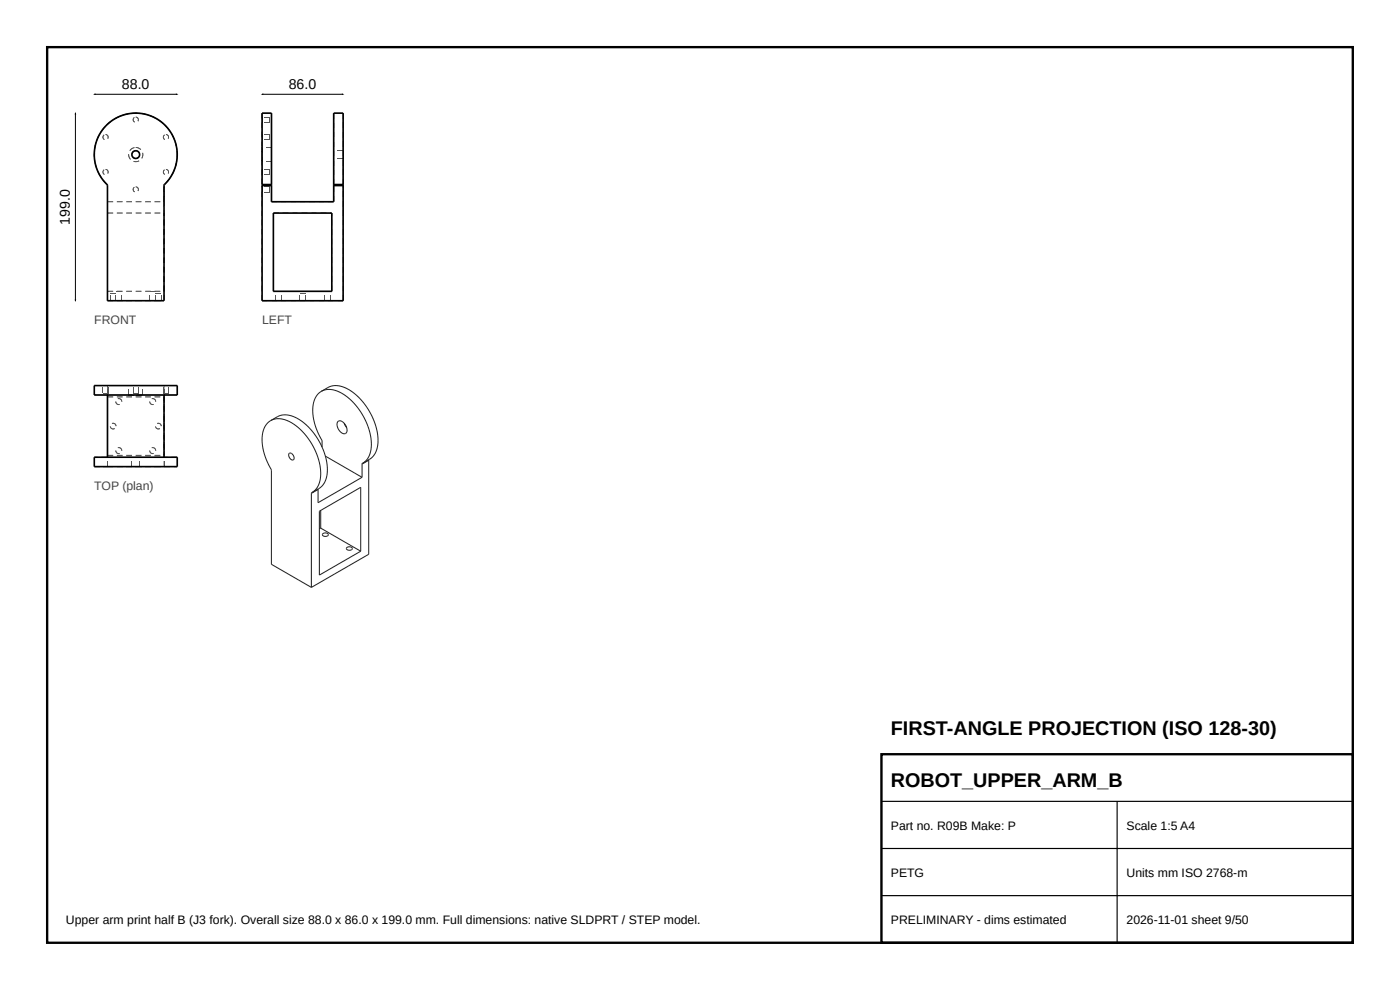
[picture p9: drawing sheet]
<svg xmlns="http://www.w3.org/2000/svg" width="297mm" height="210mm" viewBox="0 0 297 210" stroke-linecap="round" stroke-linejoin="round" font-family="sans-serif">
<path d="M10 10h277v190h-277zM187 160h100v40h-100z" fill="none" stroke="#000" stroke-width=".5"/>
<path d="M187 170h100M187 180h100M237 170v30M187 190h100" fill="none" stroke="#000" stroke-width=".25"/>
<g fill="#555">
<path d="M34.8 39.1l.2 .1-.2 .1 .1 .1h-.2z"/>
<path d="M22.6 39.2l.2-.1 .1 .3h-.2l.1-.1z"/>
<path d="M24.6 63.7h1.2v.2h-1.2z"/>
<path d="M23.4 63.7h1.2v.2h-1.2z"/>
<path d="M31.8 63.7h1.2v.2h-1.2z"/>
<path d="M33 63.7h1.2v.2h-1.2z"/>
<path d="M24.6 61.7h1.2v.2h-1.2z"/>
<path d="M31.8 61.7h1.2v.2h-1.2z"/>
<path d="M25.7 62.6h.2v1.2h-.2z"/>
<path d="M23.4 62.1h1.2v.2h-1.2z"/>
<path d="M24.5 62.6h.2v1.2h-.2z"/>
<path d="M32.9 62.6h.2v1.2h-.2z"/>
<path d="M33 62.1h1.2v.2h-1.2z"/>
<path d="M34.1 62.6h.2v1.2h-.2z"/>
<path d="M24.5 62.6h.1v1.2h-.1z"/>
<path d="M23.3 62.6h.2v1.2h-.2z"/>
<path d="M31.7 62.6h.1v1.2h-.1z"/>
<path d="M34.7 41.6h.2v1.2h-.2zM34.7 39.6h.2v1.2h-.2z"/>
<path d="M34.7 41.6h.2v1.2h-.2zM34.7 39.6h.2v1.2h-.2z"/>
<path d="M34.7 62.6h.2v1.2h-.2zM34.7 60.6h.2v1.2h-.2zM34.7 58.6h.2v1.2h-.2zM34.7 56.6h.2v1.2h-.2zM34.7 54.6h.2v1.2h-.2zM34.7 52.6h.2v1.2h-.2zM34.7 50.6h.2v1.2h-.2zM34.7 48.6h.2v1.2h-.2zM34.7 46.6h.2v1.2h-.2zM34.7 44.6h.2v1.2h-.2zM34.7 42.6h.2v1.2h-.2zM34.7 40.6h.2v1.2h-.2zM34.7 39.4h.2v.4h-.2z"/>
<path d="M34.7 60.6h.2v1.2h-.2zM34.7 58.6h.2v1.2h-.2zM34.7 56.6h.2v1.2h-.2zM34.7 54.6h.2v1.2h-.2zM34.7 52.6h.2v1.2h-.2zM34.7 50.6h.2v1.2h-.2zM34.7 48.6h.2v1.2h-.2zM34.7 46.6h.2v1.2h-.2zM34.7 45.2h.2v.6h-.2z"/>
<path d="M34.7 60.6h.2v1.2h-.2zM34.7 58.6h.2v1.2h-.2zM34.7 56.6h.2v1.2h-.2zM34.7 54.6h.2v1.2h-.2zM34.7 52.6h.2v1.2h-.2zM34.7 50.6h.2v1.2h-.2zM34.7 48.6h.2v1.2h-.2zM34.7 46.6h.2v1.2h-.2zM34.7 45.2h.2v.6h-.2z"/>
<path d="M21.8 38.3l.2-.1 .3 .6 .5 .3-.2 .1zM20.8 36.6l.1-.1 .2 .6 .4 .5-.1 .1zM20.1 34.7h.2v.4l.3 .7-.1 .1zM19.9 32.7h.2l-.1 .8 .2 .4h-.2zM20.2 30.7h.1l-.2 .7v.5h-.1zM20.9 28.8l.1 .1-.3 .5-.1 .6-.2-.1zM22 27.1l.1 .1-.4 .4-.3 .6-.1-.1zM22.5 26.5l.9-.8 .1 .2-.3 .1-.6 .6zM24.1 25.3l1.1-.6v.2l-.7 .2-.3 .3zM25.9 24.4l1.2-.3v.2h-.7l-.4 .3zM27.9 24l1.2-.1v.2l-.6-.1-.6 .1zM29.9 24l1.2 .2-.1 .2-.4-.2h-.7zM31.9 24.5l1.1 .4-.1 .2-.7-.4-.4-.1zM33.7 25.4l.9 .7-.1 .1-.5-.5-.4-.2zM35.2 26.6l.8 1-.2 .1-.3-.6-.4-.3zM36.3 28.3l.1-.1 .6 1.1-.2 .1-.1-.5zM37.1 30.1h.2l.3 1.2h-.2v-.4zM37.5 32.1h.2v1.2h-.2l.1-.8zM37.4 34l.2 .1-.3 1.2-.1-.1 .2-.6zM36.9 36h.2l-.5 1.1-.2-.1 .3-.4zM36 37.7l.1 .1-.7 1-.1-.2 .3-.2z"/>
<path d="M22.7 41.6h.2v1.2h-.2zM22.7 39.6h.2v1.2h-.2z"/>
<path d="M22.7 41.6h.2v1.2h-.2zM22.7 39.6h.2v1.2h-.2z"/>
<path d="M22.7 62.6h.2v1.2h-.2zM22.7 60.6h.2v1.2h-.2zM22.7 58.6h.2v1.2h-.2zM22.7 56.6h.2v1.2h-.2zM22.7 54.6h.2v1.2h-.2zM22.7 52.6h.2v1.2h-.2zM22.7 50.6h.2v1.2h-.2zM22.7 48.6h.2v1.2h-.2zM22.7 46.6h.2v1.2h-.2zM22.7 44.6h.2v1.2h-.2zM22.7 42.6h.2v1.2h-.2zM22.7 40.6h.2v1.2h-.2zM22.7 39.4h.2v.4h-.2z"/>
<path d="M22.7 60.6h.2v1.2h-.2zM22.7 58.6h.2v1.2h-.2zM22.7 56.6h.2v1.2h-.2zM22.7 54.6h.2v1.2h-.2zM22.7 52.6h.2v1.2h-.2zM22.7 50.6h.2v1.2h-.2zM22.7 48.6h.2v1.2h-.2zM22.7 46.6h.2v1.2h-.2zM22.7 45.2h.2v.6h-.2z"/>
<path d="M22.7 60.6h.2v1.2h-.2zM22.7 58.6h.2v1.2h-.2zM22.7 56.6h.2v1.2h-.2zM22.7 54.6h.2v1.2h-.2zM22.7 52.6h.2v1.2h-.2zM22.7 50.6h.2v1.2h-.2zM22.7 48.6h.2v1.2h-.2zM22.7 46.6h.2v1.2h-.2zM22.7 45.2h.2v.6h-.2z"/>
<path d="M22.8 63.7h1.2v.2h-1.2zM24.8 63.7h1.2v.2h-1.2zM26.8 63.7h1.2v.2h-1.2zM28.8 63.7h1.2v.2h-1.2zM30.8 63.7h1.2v.2h-1.2zM32.8 63.7h1.2v.2h-1.2z"/>
<path d="M28.8 31.9a.9 .9 0 0 1 .9 .8h-.2l.1-.2-.3-.4h-.5zM28.3 33.3l.3 .3h.5l.2-.2 .1 .1a.9 .9 0 0 1-1.2 0zM28.2 32.2l.6-.3v.2h-.5l-.3 .4 .1 .2-.2-.1z"/>
<path d="M22.8 42.7h1.2v.2h-1.2zM24.8 42.7h1.2v.2h-1.2zM26.8 42.7h1.2v.2h-1.2zM28.8 42.7h1.2v.2h-1.2zM30.8 42.7h1.2v.2h-1.2zM32.8 42.7h1.2v.2h-1.2z"/>
<path d="M22.8 42.7h1.2v.2h-1.2zM24.8 42.7h1.2v.2h-1.2zM26.8 42.7h1.2v.2h-1.2zM28.8 42.7h1.2v.2h-1.2zM30.8 42.7h1.2v.2h-1.2zM32.8 42.7h1.2v.2h-1.2z"/>
<path d="M21.8 38.3l.2-.1 .3 .6 .5 .3-.2 .1zM20.8 36.6l.1-.1 .2 .6 .4 .5-.1 .1zM20.1 34.7h.2v.4l.3 .7-.1 .1zM19.9 32.7h.2l-.1 .8 .2 .4h-.2zM20.2 30.7h.1l-.2 .7v.5h-.1zM20.9 28.8l.1 .1-.3 .5-.1 .6-.2-.1zM22 27.1l.1 .1-.4 .4-.3 .6-.1-.1zM22.5 26.5l.9-.8 .1 .2-.3 .1-.6 .6zM24.1 25.3l1.1-.6v.2l-.7 .2-.3 .3zM25.9 24.4l1.2-.3v.2h-.7l-.4 .3zM27.9 24l1.2-.1v.2l-.6-.1-.6 .1zM29.9 24l1.2 .2-.1 .2-.4-.2h-.7zM31.9 24.5l1.1 .4-.1 .2-.7-.4-.4-.1zM33.7 25.4l.9 .7-.1 .1-.5-.5-.4-.2zM35.2 26.6l.8 1-.2 .1-.3-.6-.4-.3zM36.3 28.3l.1-.1 .6 1.1-.2 .1-.1-.5zM37.1 30.1h.2l.3 1.2h-.2v-.4zM37.5 32.1h.2v1.2h-.2l.1-.8zM37.4 34l.2 .1-.3 1.2-.1-.1 .2-.6zM36.9 36h.2l-.5 1.1-.2-.1 .3-.4zM36 37.7l.1 .1-.7 1-.1-.2 .3-.2z"/>
<path d="M28.8 31.2l.7 .1 .4 .4-.1 .1-.4-.4h-.6zM30.2 32.4h.1l.1 .4-.2 .8-.2-.1 .3-.5zM28.4 34.2l.6 .1 .5-.3 .1 .2-.8 .2-.5-.1zM27.2 32.7h.2v.5l.3 .5-.1 .2-.3-.7zM27.6 31.7l.9-.5v.2l-.5 .1-.4 .5-.1-.1z"/>
<path d="M35.6 38.2l.2 .1-.8 .9-.2-.1 .5-.3zM36.7 36.5l.1 .1-.6 1.1-.1-.1 .4-.5zM37.3 34.7h.2l-.4 1.2-.1-.1 .3-.7zM37.5 32.7h.2l-.1 1.2h-.2l.2-.4zM37.3 30.7h.1l.2 1.2h-.1v-.5zM36.6 28.9l.1-.1 .5 1.1-.2 .1-.1-.6zM35.5 27.2l.1-.1 .7 1-.1 .1-.3-.6zM34.2 25.7l.9 .8-.1 .1-.6-.6-.3-.1zM32.4 24.7l1.1 .6-.1 .1-.3-.3-.7-.2zM30.5 24.1l1.2 .3-.1 .2-.4-.3h-.7zM28.5 23.9l1.2 .1v.1l-.6-.1-.6 .1zM26.5 24.2l1.2-.2v.2h-.7l-.4 .2zM24.6 24.9l1.1-.4 .1 .1-.4 .1-.7 .4zM23 26.1l.9-.7 .1 .1-.4 .2-.5 .5zM22.3 26.7l.2 .1-.4 .3-.3 .6-.2-.1zM21.2 28.2l.1 .1-.4 .6-.1 .5-.2-.1zM20.3 30.1h.2l-.3 .8v.4h-.2zM19.9 32.1h.2l-.1 .4 .1 .8h-.2zM20 34.1l.2-.1v.6l.2 .6-.1 .1zM20.5 36h.2l.2 .6 .3 .4-.2 .1zM21.5 37.8l.1-.1 .4 .7 .3 .2-.1 .2z"/>
<path d="M22.4 35.8a.65 .65 0 0 1 .5 1.1l-.1-.2h.1v-.4l-.3-.3h-.2zM22 36l.1 .1-.2 .1-.1 .3 .2 .4h.2l-.1 .2a.64 .64 0 0 1-.1-1.1z"/>
<path d="M22.4 28.4a.65 .65 0 0 1 .5 1.1l-.1-.2h.1v-.4l-.3-.3h-.2zM22 28.6l.1 .1-.2 .1-.1 .3 .2 .4h.2l-.1 .2a.64 .64 0 0 1-.1-1.1z"/>
<path d="M28.8 39.5a.65 .65 0 0 1 .5 1.1l-.1-.2h.1v-.4l-.2-.3h-.3zM28.4 39.7l.2 .1-.3 .1-.1 .3 .2 .4h.2l-.1 .2a.64 .64 0 0 1-.1-1.1z"/>
<path d="M28.8 31.2l.7 .1 .4 .4-.1 .1-.4-.4h-.6zM30.2 32.4h.1l.1 .4-.2 .8-.2-.1 .3-.5zM28.4 34.2l.6 .1 .5-.3 .1 .2-.8 .2-.5-.1zM27.2 32.7h.2v.5l.3 .5-.1 .2-.3-.7zM27.6 31.7l.9-.5v.2l-.5 .1-.4 .5-.1-.1z"/>
<path d="M28.8 24.7a.65 .65 0 0 1 .5 1.1l-.1-.2h.1v-.4l-.2-.3h-.3zM28.4 24.9l.2 .1-.3 .1-.1 .3 .2 .4h.2l-.1 .2a.64 .64 0 0 1-.1-1.1z"/>
<path d="M35.2 35.8a.65 .65 0 0 1 .5 1.1l-.1-.2h.1v-.4l-.2-.3h-.3zM34.8 36l.2 .1-.2 .1-.2 .3 .2 .4h.2l-.1 .2a.65 .65 0 0 1-.1-1.1z"/>
<path d="M35.2 28.4a.65 .65 0 0 1 .5 1.1l-.1-.2h.1v-.4l-.2-.3h-.3zM34.8 28.6l.2 .1-.2 .1-.2 .3 .2 .4h.2l-.1 .2a.65 .65 0 0 1-.1-1.1z"/>
<path d="M22.8 61.7h1.2v.2h-1.2zM24.8 61.7h1.2v.2h-1.2zM26.8 61.7h1.2v.2h-1.2zM28.8 61.7h1.2v.2h-1.2zM30.8 61.7h1.2v.2h-1.2zM32.8 61.7h1.2v.2h-1.2z"/>
<path d="M22.8 61.7h1.2v.2h-1.2zM24.8 61.7h1.2v.2h-1.2zM26.8 61.7h1.2v.2h-1.2zM28.8 61.7h1.2v.2h-1.2zM30.8 61.7h1.2v.2h-1.2zM32.8 61.7h1.2v.2h-1.2z"/>
<path d="M22.8 45.1h1.2v.2h-1.2zM24.8 45.1h1.2v.2h-1.2zM26.8 45.1h1.2v.2h-1.2zM28.8 45.1h1.2v.2h-1.2zM30.8 45.1h1.2v.2h-1.2zM32.8 45.1h1.2v.2h-1.2z"/>
<path d="M22.8 45.1h1.2v.2h-1.2zM24.8 45.1h1.2v.2h-1.2zM26.8 45.1h1.2v.2h-1.2zM28.8 45.1h1.2v.2h-1.2zM30.8 45.1h1.2v.2h-1.2zM32.8 45.1h1.2v.2h-1.2z"/>
<path d="M22.4 35.8a.65 .65 0 0 1 .5 1.1l-.1-.2h.1v-.4l-.3-.3h-.2zM22 36l.1 .1-.2 .1-.1 .3 .2 .4h.2l-.1 .2a.64 .64 0 0 1-.1-1.1z"/>
<path d="M22.4 28.4a.65 .65 0 0 1 .5 1.1l-.1-.2h.1v-.4l-.3-.3h-.2zM22 28.6l.1 .1-.2 .1-.1 .3 .2 .4h.2l-.1 .2a.64 .64 0 0 1-.1-1.1z"/>
<path d="M28.8 39.5a.65 .65 0 0 1 .5 1.1l-.1-.2h.1v-.4l-.2-.3h-.3zM28.4 39.7l.2 .1-.3 .1-.1 .3 .2 .4h.2l-.1 .2a.64 .64 0 0 1-.1-1.1z"/>
<path d="M28.8 24.7a.65 .65 0 0 1 .5 1.1l-.1-.2h.1v-.4l-.2-.3h-.3zM28.4 24.9l.2 .1-.3 .1-.1 .3 .2 .4h.2l-.1 .2a.64 .64 0 0 1-.1-1.1z"/>
<path d="M35.2 35.8a.65 .65 0 0 1 .5 1.1l-.1-.2h.1v-.4l-.2-.3h-.3zM34.8 36l.2 .1-.2 .1-.2 .3 .2 .4h.2l-.1 .2a.65 .65 0 0 1-.1-1.1z"/>
<path d="M35.2 28.4a.65 .65 0 0 1 .5 1.1l-.1-.2h.1v-.4l-.2-.3h-.3zM34.8 28.6l.2 .1-.2 .1-.2 .3 .2 .4h.2l-.1 .2a.65 .65 0 0 1-.1-1.1z"/>
</g>
<g fill="none" stroke="#000" stroke-width=".35">
<path d="M22.4 26.7a8.8 8.8 0 0 1 12.7 0 8.8 8.8 0 0 1-.3 12.7v24.4h-12v-24.4a9 9 0 0 1-.4-12.7z"/>
<circle cx="28.8" cy="32.8" r=".82"/>
</g>
<g fill="#555">
<path d="M34.8 98.9l.1 .2z"/>
<path d="M22.7 98.9l.1 .2z"/>
<path d="M28.8 98.9h.8v.2h-.8z"/>
<path d="M28.4 98.9h1.2v.2h-1.2z"/>
<path d="M28 98.9h.8v.2h-.8z"/>
<path d="M34.7 97.8h.2v1.2h-.2z"/>
<path d="M34.7 82.6h.2v1.2h-.2z"/>
<path d="M34.8 96.9l.1 .2z"/>
<path d="M22.7 96.9l.1 .2z"/>
<path d="M22.7 97.8h.2v1.2h-.2z"/>
<path d="M22.7 82.6h.2v1.2h-.2z"/>
<path d="M28.8 96.9h.8v.2h-.8z"/>
<path d="M28.4 96.9h1.2v.2h-1.2z"/>
<path d="M28 96.9h.8v.2h-.8z"/>
<path d="M22.7 83.7l.1 .2z"/>
<path d="M34.8 83.7l.1 .2z"/>
<path d="M28.8 83.7h1.2v.2h-1.2z"/>
<path d="M27.3 83.7h1.2v.2h-1.2z"/>
<path d="M34.8 81.7l.1 .2z"/>
<path d="M22.7 81.7l.1 .2z"/>
<path d="M22.4 81.7h.6v.2h-.6z"/>
<path d="M21.8 81.7h1.2v.2h-1.2z"/>
<path d="M21.8 81.7h.6v.2h-.6z"/>
<path d="M28.8 81.7h.6v.2h-.6z"/>
<path d="M28.2 81.7h1.2v.2h-1.2z"/>
<path d="M28.2 81.7h.6v.2h-.6z"/>
<path d="M28.8 81.7h1.2v.2h-1.2z"/>
<path d="M27.3 81.7h1.2v.2h-1.2z"/>
<path d="M35.2 81.7h.6v.2h-.6z"/>
<path d="M34.7 81.7h1.1v.2h-1.1z"/>
<path d="M34.7 81.7h.5v.2h-.5z"/>
<path d="M22.4 83.3h.6v.2h-.6z"/>
<path d="M21.8 83.3h1.2v.2h-1.2z"/>
<path d="M21.8 83.3h.6v.2h-.6z"/>
<path d="M28.8 83.3h.6v.2h-.6z"/>
<path d="M28.2 83.3h1.2v.2h-1.2z"/>
<path d="M28.2 83.3h.6v.2h-.6z"/>
<path d="M35.2 83.3h.6v.2h-.6z"/>
<path d="M34.7 83.3h1.1v.2h-1.1z"/>
<path d="M34.7 83.3h.5v.2h-.5z"/>
<path d="M29.5 97.8h.2v1.2h-.2z"/>
<path d="M27.9 97.8h.2v1.2h-.2z"/>
<path d="M30.2 82.6h.2v1.2h-.2z"/>
<path d="M27.2 82.6h.2v1.2h-.2z"/>
<path d="M22.9 82.2h.1v1.2h-.1z"/>
<path d="M21.7 82.2h.2v1.2h-.2z"/>
<path d="M29.3 82.2h.2v1.2h-.2z"/>
<path d="M28.2 82.2h.1v1.2h-.1z"/>
<path d="M35.7 82.2h.2v1.2h-.2z"/>
<path d="M34.6 82.2h.1v1.2h-.1z"/>
<path d="M34.9 98.9h1.2v.2h-1.2zM36.9 98.9a.45 .45 0 0 1 .7 .2h-.7z"/>
<path d="M20 98.9h1.2v.2h-.5a.45 .45 0 0 1-.7-.2zM22 98.9h.7v.2h-.7z"/>
<path d="M22.8 98.9h1.2v.2h-1.2zM24.8 98.9h1.2v.2h-1.2zM26.8 98.9h1.2v.2h-1.2zM28.8 98.9h1.2v.2h-1.2zM30.8 98.9h1.2v.2h-1.2zM32.8 98.9h1.2v.2h-1.2z"/>
<path d="M34.7 81.8h.2v1.2h-.2zM34.7 83.8h.2v1.2h-.2zM34.7 85.8h.2v1.2h-.2zM34.7 87.8h.2v1.2h-.2zM34.7 89.8h.2v1.2h-.2zM34.7 91.8h.2v1.2h-.2zM34.7 93.8h.2v1.2h-.2zM34.7 95.8h.2v1.2h-.2zM34.7 97.8h.2v1.2h-.2z"/>
<path d="M34.7 84.2h.2v1.2h-.2zM34.7 86.2h.2v1.2h-.2zM34.7 88.2h.2v1.2h-.2zM34.7 90.2h.2v1.2h-.2zM34.7 92.2h.2v1.2h-.2zM34.7 94.2h.2v1.2h-.2zM34.7 96.2h.2v.4h-.2z"/>
<path d="M34.7 84.2h.2v1.2h-.2zM34.7 86.2h.2v1.2h-.2zM34.7 88.2h.2v1.2h-.2zM34.7 90.2h.2v1.2h-.2zM34.7 92.2h.2v1.2h-.2zM34.7 94.2h.2v1.2h-.2zM34.7 96.2h.2v.4h-.2z"/>
<path d="M21.5 96.9h1.2v.2h-1.2zM20 96.9h.7v.2a.45 .45 0 0 1-.7-.2z"/>
<path d="M36.4 96.9h.5a.45 .45 0 0 1 .7 .2h-1.2zM34.9 96.9h.7v.2h-.7z"/>
<path d="M22.7 81.8h.2v1.2h-.2zM22.7 83.8h.2v1.2h-.2zM22.7 85.8h.2v1.2h-.2zM22.7 87.8h.2v1.2h-.2zM22.7 89.8h.2v1.2h-.2zM22.7 91.8h.2v1.2h-.2zM22.7 93.8h.2v1.2h-.2zM22.7 95.8h.2v1.2h-.2zM22.7 97.8h.2v1.2h-.2z"/>
<path d="M22.7 84.2h.2v1.2h-.2zM22.7 86.2h.2v1.2h-.2zM22.7 88.2h.2v1.2h-.2zM22.7 90.2h.2v1.2h-.2zM22.7 92.2h.2v1.2h-.2zM22.7 94.2h.2v1.2h-.2zM22.7 96.2h.2v.4h-.2z"/>
<path d="M22.7 84.2h.2v1.2h-.2zM22.7 86.2h.2v1.2h-.2zM22.7 88.2h.2v1.2h-.2zM22.7 90.2h.2v1.2h-.2zM22.7 92.2h.2v1.2h-.2zM22.7 94.2h.2v1.2h-.2zM22.7 96.2h.2v.4h-.2z"/>
<path d="M22.8 81.7h1.2v.2h-1.2zM24.8 81.7h1.2v.2h-1.2zM26.8 81.7h1.2v.2h-1.2zM28.8 81.7h1.2v.2h-1.2zM30.8 81.7h1.2v.2h-1.2zM32.8 81.7h1.2v.2h-1.2z"/>
<path d="M25 94.9a.73 .73 0 0 1 .9 .7h-.1v-.1l-.2-.4-.4-.1-.2 .1zM24.5 95.6h.2l-.1 .2 .2 .3 .4 .1 .2-.1v.2a.72 .72 0 0 1-.9-.7zM25.8 95.6h.1z"/>
<path d="M23.7 89.7a.7 .7 0 0 1 1 .7h-.2l.1-.1-.2-.4-.4-.1-.2 .1zM23.3 90.5h.2v.2l.2 .2 .4 .1 .2-.2 .1 .2a.69 .69 0 0 1-1.1-.5z"/>
<path d="M32.2 94.9a.73 .73 0 0 1 .9 .7h-.1v-.1l-.2-.4-.4-.1-.2 .1zM31.7 95.6h.2l-.1 .2 .2 .3 .4 .1 .2-.1v.2a.72 .72 0 0 1-.9-.7zM33 95.6h.1z"/>
<path d="M33.3 89.7a.7 .7 0 0 1 1 .7h-.2l.1-.1-.2-.4-.4-.1-.2 .1zM32.9 90.5h.2v.2l.2 .2 .4 .1 .2-.2 .1 .2a.69 .69 0 0 1-1.1-.5z"/>
<path d="M25 84.5a.73 .73 0 0 1 .9 .7h-.1v-.1l-.2-.4-.4-.1-.2 .1zM24.5 85.2h.2l-.1 .2 .2 .3 .4 .1 .2-.1v.2a.72 .72 0 0 1-.9-.7zM25.8 85.2h.1z"/>
<path d="M32.2 84.5a.73 .73 0 0 1 .9 .7h-.1v-.1l-.2-.4-.4-.1-.2 .1zM31.7 85.2h.2l-.1 .2 .2 .3 .4 .1 .2-.1v.2a.72 .72 0 0 1-.9-.7zM33 85.2h.1z"/>
<path d="M22.8 96.9h1.2v.2h-1.2zM24.8 96.9h1.2v.2h-1.2zM26.8 96.9h1.2v.2h-1.2zM28.8 96.9h1.2v.2h-1.2zM30.8 96.9h1.2v.2h-1.2zM32.8 96.9h1.2v.2h-1.2z"/>
<path d="M22.8 83.7h1.2v.2h-1.2zM24.8 83.7h1.2v.2h-1.2zM26.8 83.7h1.2v.2h-1.2zM28.8 83.7h1.2v.2h-1.2zM30.8 83.7h1.2v.2h-1.2zM32.8 83.7h1.2v.2h-1.2z"/>
<path d="M21.5 83.7h1.2v.2h-1.2zM20 83.7h.7v.2a.45 .45 0 0 1-.7-.2z"/>
<path d="M36.4 83.7h.5a.45 .45 0 0 1 .7 .2h-1.2zM34.9 83.7h.7v.2h-.7z"/>
<path d="M29.1 83.7h1.2v.2h-1.2zM27.3 83.7h1v.2h-1z"/>
<path d="M34.9 81.7h1.2v.2h-1.2zM36.9 81.7a.45 .45 0 0 1 .7 .2h-.7z"/>
<path d="M20 81.7h1.2v.2h-.5a.45 .45 0 0 1-.7-.2zM22 81.7h.7v.2h-.7z"/>
<path d="M29.1 81.7h1.2v.2h-1.2zM27.3 81.7h1v.2h-1z"/>
<path d="M22.8 84.1h1.2v.2h-1.2zM24.8 84.1h1.2v.2h-1.2zM26.8 84.1h1.2v.2h-1.2zM28.8 84.1h1.2v.2h-1.2zM30.8 84.1h1.2v.2h-1.2zM32.8 84.1h1.2v.2h-1.2z"/>
<path d="M22.8 96.5h1.2v.2h-1.2zM24.8 96.5h1.2v.2h-1.2zM26.8 96.5h1.2v.2h-1.2zM28.8 96.5h1.2v.2h-1.2zM30.8 96.5h1.2v.2h-1.2zM32.8 96.5h1.2v.2h-1.2z"/>
<path d="M25 94.9a.73 .73 0 0 1 .9 .7h-.1v-.1l-.2-.4-.4-.1-.2 .1zM24.5 95.6h.2l-.1 .2 .2 .3 .4 .1 .2-.1v.2a.72 .72 0 0 1-.9-.7zM25.8 95.6h.1z"/>
<path d="M32.2 94.9a.73 .73 0 0 1 .9 .7h-.1v-.1l-.2-.4-.4-.1-.2 .1zM31.7 95.6h.2l-.1 .2 .2 .3 .4 .1 .2-.1v.2a.72 .72 0 0 1-.9-.7zM33 95.6h.1z"/>
<path d="M25 84.5a.73 .73 0 0 1 .9 .7h-.1v-.1l-.2-.4-.4-.1-.2 .1zM24.5 85.2h.2l-.1 .2 .2 .3 .4 .1 .2-.1v.2a.72 .72 0 0 1-.9-.7zM25.8 85.2h.1z"/>
<path d="M32.2 84.5a.73 .73 0 0 1 .9 .7h-.1v-.1l-.2-.4-.4-.1-.2 .1zM31.7 85.2h.2l-.1 .2 .2 .3 .4 .1 .2-.1v.2a.72 .72 0 0 1-.9-.7zM33 85.2h.1z"/>
<path d="M22.8 84.1h1.2v.2h-1.2zM24.8 84.1h1.2v.2h-1.2zM26.8 84.1h1.2v.2h-1.2zM28.8 84.1h1.2v.2h-1.2zM30.8 84.1h1.2v.2h-1.2zM32.8 84.1h1.2v.2h-1.2z"/>
<path d="M22.8 96.5h1.2v.2h-1.2zM24.8 96.5h1.2v.2h-1.2zM26.8 96.5h1.2v.2h-1.2zM28.8 96.5h1.2v.2h-1.2zM30.8 96.5h1.2v.2h-1.2zM32.8 96.5h1.2v.2h-1.2z"/>
<path d="M23.7 89.7a.7 .7 0 0 1 1 .7h-.2l.1-.1-.2-.4-.4-.1-.2 .1zM23.3 90.5h.2v.2l.2 .2 .4 .1 .2-.2 .1 .2a.69 .69 0 0 1-1.1-.5z"/>
<path d="M33.3 89.7a.7 .7 0 0 1 1 .7h-.2l.1-.1-.2-.4-.4-.1-.2 .1zM32.9 90.5h.2v.2l.2 .2 .4 .1 .2-.2 .1 .2a.69 .69 0 0 1-1.1-.5z"/>
</g>
<path d="M20 97h17.6v2h-17.6zM20 81.8h17.6v2h-17.6zM22.8 83.8v13.2M34.8 83.8v13.2" fill="none" stroke="#000" stroke-width=".35"/>
<g fill="#555">
<path d="M72.7 39.1h.2v.3h-.2z"/>
<path d="M72.7 32h.2v1.2h-.2z"/>
<path d="M72.7 32.4h.2v1.2h-.2z"/>
<path d="M70.7 39.1h.2v.3h-.2z"/>
<path d="M68.8 63.7h.6v.2h-.6z"/>
<path d="M68.8 63.7h1.2v.2h-1.2z"/>
<path d="M69.4 63.7h.6v.2h-.6z"/>
<path d="M63.6 63.7h.6v.2h-.6z"/>
<path d="M63.6 63.7h1.2v.2h-1.2z"/>
<path d="M64.2 63.7h.6v.2h-.6z"/>
<path d="M58.4 63.7h.6v.2h-.6z"/>
<path d="M58.4 63.7h1.2v.2h-1.2z"/>
<path d="M59 63.7h.6v.2h-.6z"/>
<path d="M70.7 32h.2v1.2h-.2z"/>
<path d="M70.7 32.4h.2v1.2h-.2z"/>
<path d="M71.6 31.9h1.2v.2h-1.2z"/>
<path d="M57.5 39.1h.2v.3h-.2z"/>
<path d="M55.5 39.1h.2v.3h-.2z"/>
<path d="M55.5 35.9h.2v1.2h-.2z"/>
<path d="M55.5 28.5h.2v1.2h-.2z"/>
<path d="M55.5 39.6h.2v1.2h-.2z"/>
<path d="M55.5 24.8h.2v1.2h-.2z"/>
<path d="M68.8 61.7h.6v.2h-.6z"/>
<path d="M68.8 61.7h1.2v.2h-1.2z"/>
<path d="M69.4 61.7h.6v.2h-.6z"/>
<path d="M58.4 61.7h.6v.2h-.6z"/>
<path d="M58.4 61.7h1.2v.2h-1.2z"/>
<path d="M59 61.7h.6v.2h-.6z"/>
<path d="M63.6 62.1h.6v.2h-.6z"/>
<path d="M63.6 62.1h1.2v.2h-1.2z"/>
<path d="M64.2 62.1h.6v.2h-.6z"/>
<path d="M56.4 31.2h1.2v.2h-1.2z"/>
<path d="M56 35.8h1.2v.2h-1.2z"/>
<path d="M57.1 35.9h.2v1.2h-.2z"/>
<path d="M56 28.4h1.2v.2h-1.2z"/>
<path d="M57.1 28.5h.2v1.2h-.2z"/>
<path d="M56 39.5h1.2v.2h-1.2z"/>
<path d="M57.1 39.6h.2v1.2h-.2z"/>
<path d="M56 24.7h1.2v.2h-1.2z"/>
<path d="M57.1 24.8h.2v1.2h-.2z"/>
<path d="M71.6 33.5h1.2v.2h-1.2z"/>
<path d="M69.9 62.6h.2v1.2h-.2z"/>
<path d="M68.7 62.6h.1v1.2h-.1z"/>
<path d="M64.7 62.6h.2v1.2h-.2z"/>
<path d="M63.5 62.6h.2v1.2h-.2z"/>
<path d="M59.5 62.6h.2v1.2h-.2z"/>
<path d="M58.3 62.6h.1v1.2h-.1z"/>
<path d="M56.4 34.2h1.2v.2h-1.2z"/>
<path d="M56 37h1.2v.1h-1.2z"/>
<path d="M56 29.6h1.2v.1h-1.2z"/>
<path d="M56 40.7h1.2v.1h-1.2z"/>
<path d="M56 25.9h1.2v.1h-1.2z"/>
<path d="M72.7 62.6h.2v1.2h-.2zM72.7 60.6h.2v1.2h-.2zM72.7 58.6h.2v1.2h-.2zM72.7 56.6h.2v1.2h-.2zM72.7 54.6h.2v1.2h-.2zM72.7 52.6h.2v1.2h-.2zM72.7 50.6h.2v1.2h-.2zM72.7 48.6h.2v1.2h-.2zM72.7 46.6h.2v1.2h-.2zM72.7 44.6h.2v1.2h-.2zM72.7 42.6h.2v1.2h-.2zM72.7 40.6h.2v1.2h-.2zM72.7 39.4h.2v.4h-.2z"/>
<path d="M72.7 37.9h.2v1.2h-.2zM72.7 35.9h.2v1.2h-.2zM72.7 33.9h.2v1.2h-.2zM72.7 31.9h.2v1.2h-.2zM72.7 29.9h.2v1.2h-.2zM72.7 27.9h.2v1.2h-.2zM72.7 25.9h.2v1.2h-.2zM72.7 24h.2v1.1h-.2z"/>
<path d="M70.7 41.6h.2v1.2h-.2zM70.7 39.6h.2v1.2h-.2z"/>
<path d="M57.6 42.7h1.2v.2h-1.2zM59.6 42.7h1.2v.2h-1.2zM61.6 42.7h1.2v.2h-1.2zM63.6 42.7h1.2v.2h-1.2zM65.6 42.7h1.2v.2h-1.2zM67.6 42.7h1.2v.2h-1.2zM69.6 42.7h1.2v.2h-1.2z"/>
<path d="M57.5 41.6h.2v1.2h-.2zM57.5 39.6h.2v1.2h-.2z"/>
<path d="M55.5 62.6h.2v1.2h-.2zM55.5 60.6h.2v1.2h-.2zM55.5 58.6h.2v1.2h-.2zM55.5 56.6h.2v1.2h-.2zM55.5 54.6h.2v1.2h-.2zM55.5 52.6h.2v1.2h-.2zM55.5 50.6h.2v1.2h-.2zM55.5 48.6h.2v1.2h-.2zM55.5 46.6h.2v1.2h-.2zM55.5 44.6h.2v1.2h-.2zM55.5 42.6h.2v1.2h-.2zM55.5 40.6h.2v1.2h-.2zM55.5 39.4h.2v.4h-.2z"/>
<path d="M55.6 63.7h1.2v.2h-1.2zM57.6 63.7h1.2v.2h-1.2zM59.6 63.7h1.2v.2h-1.2zM61.6 63.7h1.2v.2h-1.2zM63.6 63.7h1.2v.2h-1.2zM65.6 63.7h1.2v.2h-1.2zM67.6 63.7h1.2v.2h-1.2zM69.6 63.7h1.2v.2h-1.2zM71.6 63.7h1.2v.2h-1.2z"/>
<path d="M58 61.7h1.2v.2h-1.2zM60 61.7h1.2v.2h-1.2zM62 61.7h1.2v.2h-1.2zM64 61.7h1.2v.2h-1.2zM66 61.7h1.2v.2h-1.2zM68 61.7h1.2v.2h-1.2zM70 61.7h.4v.2h-.4z"/>
<path d="M57.9 60.6h.2v1.2h-.2zM57.9 58.6h.2v1.2h-.2zM57.9 56.6h.2v1.2h-.2zM57.9 54.6h.2v1.2h-.2zM57.9 52.6h.2v1.2h-.2zM57.9 50.6h.2v1.2h-.2zM57.9 48.6h.2v1.2h-.2zM57.9 46.6h.2v1.2h-.2zM57.9 45.2h.2v.6h-.2z"/>
<path d="M70.3 60.6h.2v1.2h-.2zM70.3 58.6h.2v1.2h-.2zM70.3 56.6h.2v1.2h-.2zM70.3 54.6h.2v1.2h-.2zM70.3 52.6h.2v1.2h-.2zM70.3 50.6h.2v1.2h-.2zM70.3 48.6h.2v1.2h-.2zM70.3 46.6h.2v1.2h-.2zM70.3 45.2h.2v.6h-.2z"/>
<path d="M58 45.1h1.2v.2h-1.2zM60 45.1h1.2v.2h-1.2zM62 45.1h1.2v.2h-1.2zM64 45.1h1.2v.2h-1.2zM66 45.1h1.2v.2h-1.2zM68 45.1h1.2v.2h-1.2zM70 45.1h.4v.2h-.4z"/>
<path d="M70.7 24h.2v1.2h-.2zM70.7 26h.2v1.2h-.2zM70.7 28h.2v1.2h-.2zM70.7 30h.2v1.2h-.2zM70.7 32h.2v1.2h-.2zM70.7 34h.2v1.2h-.2zM70.7 36h.2v1.2h-.2zM70.7 38h.2v1.1h-.2z"/>
<path d="M57.5 24h.2v1.2h-.2zM57.5 26h.2v1.2h-.2zM57.5 28h.2v1.2h-.2zM57.5 30h.2v1.2h-.2zM57.5 32h.2v1.2h-.2zM57.5 34h.2v1.2h-.2zM57.5 36h.2v1.2h-.2zM57.5 38h.2v1.1h-.2z"/>
<path d="M57.5 31.3h.2v1.2h-.2zM57.5 33.3h.2v1h-.2z"/>
<path d="M57.5 33.1h.2v1.2h-.2zM57.5 31.3h.2v1h-.2z"/>
<path d="M55.5 37.9h.2v1.2h-.2zM55.5 35.9h.2v1.2h-.2zM55.5 33.9h.2v1.2h-.2zM55.5 31.9h.2v1.2h-.2zM55.5 29.9h.2v1.2h-.2zM55.5 27.9h.2v1.2h-.2zM55.5 25.9h.2v1.2h-.2zM55.5 24h.2v1.1h-.2z"/>
<path d="M55.5 31.3h.2v1.2h-.2zM55.5 33.3h.2v1h-.2z"/>
<path d="M55.5 33.1h.2v1.2h-.2zM55.5 31.3h.2v1h-.2z"/>
</g>
<g fill="none" stroke="#000" stroke-width=".35">
<path d="M55.6 39.1v-15.1h2v15.1M55.6 39.1v.3M55.6 39.4v24.4h17.2v-24.4M55.6 39.1h2M55.6 39.4h2M57.6 39.1v.3M57.6 39.4v3.4h13.2v-3.4M70.8 39.1v-15.1h2v15.1M70.8 39.1v.3M70.8 39.1h2M70.8 39.4h2M72.8 39.1v.3"/>
<path d="M58 45.2h12.4v16.6h-12.4z"/>
</g>
<g fill="none" stroke="#222" stroke-width=".22">
<path d="M57.4 89.2a5.1 5.1 0 0 1 5.6 1.3 13.2 13.2 0 0 1 4.9 11.3l-.2 .9a3.5 3.5 0 0 1-1.5 1.8M57.4 89.2a5.2 5.2 0 0 0-1.7 5.6l.7 2.4 1.2 2.6v19.9l8.5 4.9M57.4 89.2l1.4-.8a5.1 5.1 0 0 1 5.6 1.3 13.2 13.2 0 0 1 4.9 11.3l-.2 .8a3.4 3.4 0 0 1-1.5 1.9l-1.4 .8M61.3 96.2a.85 .85 0 0 1 .9 .4 .85 .85 0 0 1-.1 1 1.04 1.04 0 0 1-.8-1.4zM68.2 83a5.2 5.2 0 0 0-1.7 5.6l.6 2.4 1.2 2.4v1.4M68.2 83a5.1 5.1 0 0 1 5.6 1.3 13.2 13.2 0 0 1 4.9 11.3l-.3 .8a3.5 3.5 0 0 1-1.4 1.9M68.2 83l1.4-.8a5.1 5.1 0 0 1 5.6 1.3 13.2 13.2 0 0 1 4.9 11.3l-.3 .8a3.4 3.4 0 0 1-1.4 1.8l-1.4 .9M69 96.8l7.8 4.5M71.7 89.4l.1-.1a1.74 1.74 0 0 1 1.5 2.7 1.84 1.84 0 0 1-1.8-2.3zM73 89.8l.5 .9M76.8 98.5v2.8M76.9 98.3l-.1 .2"/>
<path d="M76.9 98.3h.1M77 98.3h-.1M78.2 97.6v20l-12.1 7M78.2 97.6l-1.4 .9M78.3 97.5l-.1 .1M66.1 104.7v19.9M66.1 104.5v.2M66.1 104.5h.1M66.2 104.5h-.1M67.5 103.8l-1.4 .9M67.5 103.7v.1M67.8 108.4l8.7-5v13.5l-8.7 5.1z"/>
<path d="M68 112l-.2 .2M68 108.3v3.7M68 112l8.5 4.9M68.5 113.2l.7-.1a.4 .4 0 0 1 .5 .4 .4 .4 0 0 1-.6 .3l-.6-.2zM73.6 116.2l.6-.2a.4 .4 0 0 1 .5 .4 .4 .4 0 0 1-.5 .3l-.7-.2zM76.8 101.3l-9.3 5.3v-2.8"/>
</g>
<path d="M20 20h17.6M55.6 20h17.2M16 24v39.8" fill="none" stroke="#000" stroke-width=".21"/>
<path d="M37.3 19.8l.6 .2-.6 .2zM72.5 19.8l.6 .2-.6 .2zM16 23.7l.2 .6h-.4zM19.7 20l.6-.2v.4zM55.3 20l.6-.2v.4zM15.8 63.5h.4l-.2 .6z" fill="#000"/>
<g font-size="4.2">
<text x="189" y="156">FIRST-ANGLE PROJECTION (ISO 128-30)</text>
<text x="189" y="167">ROBOT_UPPER_ARM_B</text>
</g>
<g font-size="3">
<text x="25.9" y="18.8">88.0</text>
<text x="61.3" y="18.8">86.0</text>
<text x="14.8" y="47.7" transform="rotate(-90 14.8 47.7)">199.0</text>
</g>
<g font-size="2.6" fill="#444">
<text x="20" y="68.8">FRONT</text>
<text x="55.6" y="68.8">LEFT</text>
<text x="20" y="104">TOP (plan)</text>
</g>
<g font-size="2.6">
<text x="189" y="176">Part no. R09B Make: P</text>
<text x="239" y="176">Scale 1:5 A4</text>
<text x="189" y="186">PETG</text>
<text x="239" y="186">Units mm ISO 2768-m</text>
<text x="14" y="196">Upper arm print half B (J3 fork). Overall size 88.0 x 86.0 x 199.0 mm. Full dimensions: native SLDPRT / STEP model.</text>
<text x="189" y="196">PRELIMINARY - dims estimated</text>
<text x="239" y="196">2026-11-01 sheet 9/50</text>
</g>
</svg>
